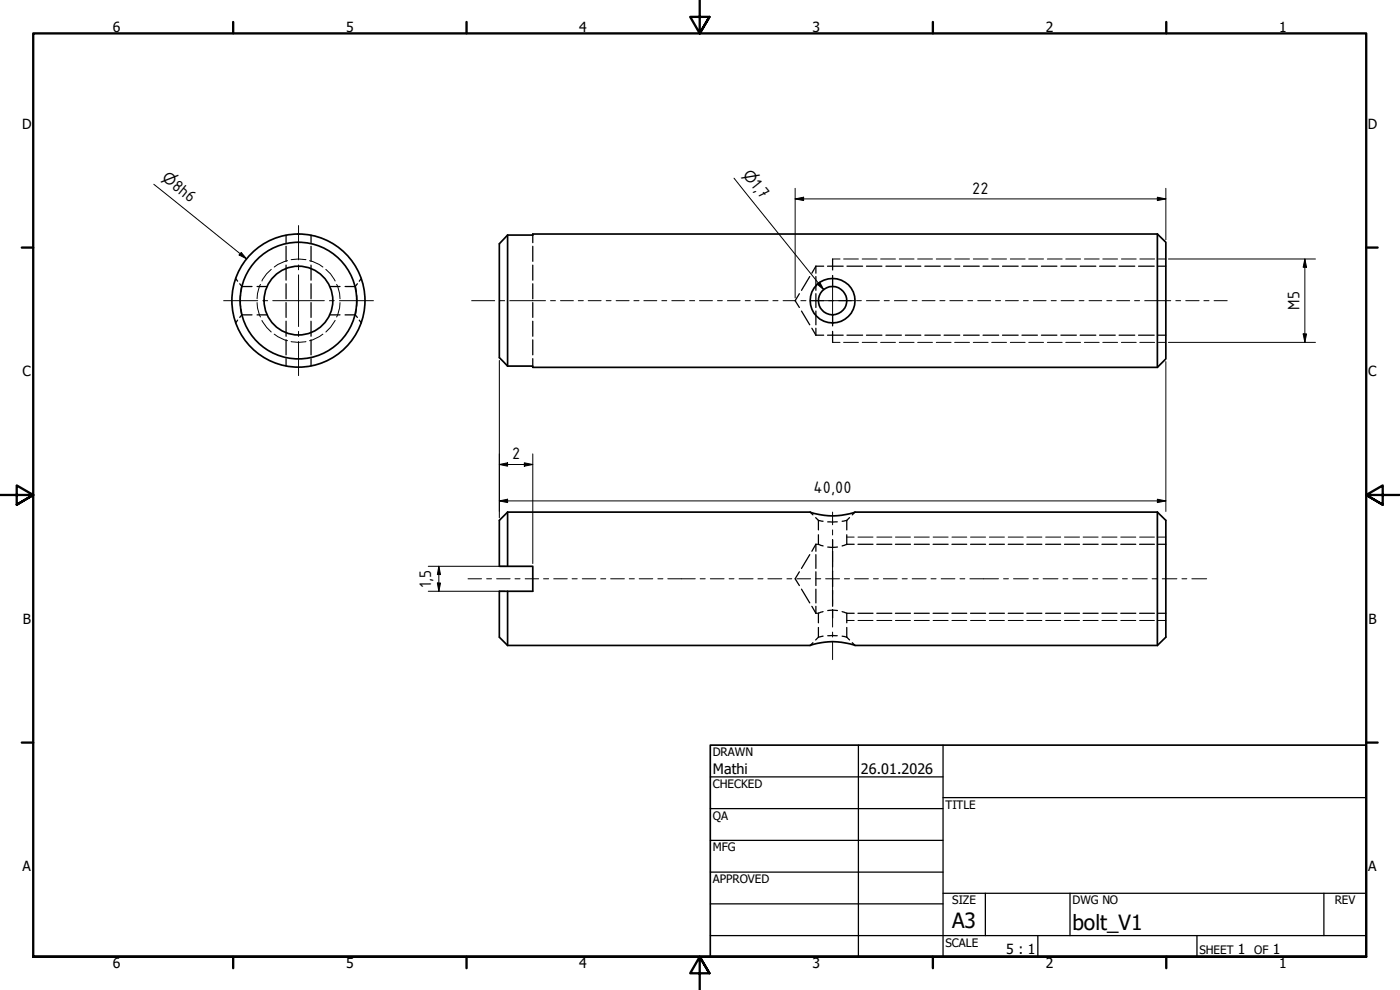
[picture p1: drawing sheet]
<svg xmlns="http://www.w3.org/2000/svg" width="420mm" height="297mm" viewBox="0 0 420 297" stroke-linecap="round" stroke-linejoin="round" font-family="sans-serif">
<!-- layer: Hidden (ANSI) -->
<g fill="none" stroke="#000" stroke-width=".38">
<path d="M85.9 70.5v2.3M85.9 73.9v4.5M85.9 79.6v4.5M93.3 70.5v2.3M93.3 73.9v4.5M93.3 79.6v4.5M159.9 70.5v2.3M159.9 73.9v4.5M159.9 79.6v4.5M244.9 79.9v2.1M244.9 79.9l-1.3 2.1M244.9 79.9h2.3"/>
<path d="M248.3 79.9h4.7M249.9 77.7v3.3M254.2 79.9h4.7M260 79.9h4.7M265.9 79.9h4.6M271.7 79.9h4.7M277.6 79.9h4.6M283.3 79.9h4.7M289.2 79.9h4.7M295 79.9h4.7M300.9 79.9h4.7M306.7 79.9h4.6"/>
<path d="M312.5 79.9h4.7M318.4 79.9h4.6M324.2 79.9h4.7M330 79.9h4.7M335.9 79.9h4.7M341.7 79.9h4.7M347.5 79.9h2.4M70.7 83.6l.6 .8M71.3 96.1l-.6 .8M71.9 85.1l.7 .9M72.2 88.5v3.4M72.3 92.8l.3 1.7"/>
<path d="M72.6 86l-.3 1.6M72.6 94.5l-.7 .7M72.6 94.5h3M72.6 86h3M77.2 94.5h3M77.2 86h3M85.9 85.1v4.5M85.9 90.8v4.4M85.9 96.4v4.5M93.3 85.1v4.5M93.3 90.8v4.4M93.3 96.4v4.5"/>
<path d="M99 94.5h3M99 86h3M103.6 94.5h3M103.6 86h3M106.6 86l.3 1.6M106.6 94.5l.7 .7M106.9 92.8l-.3 1.7M107 88.5v3.4M107.3 85.1l-.7 .9M107.8 96.1l.7 .8M108.5 83.6l-.7 .8M159.9 85.1v4.5"/>
<path d="M159.9 90.8v4.4M159.9 96.4v4.5M239.9 88.1l-1.3 2.1 1.3 2.1M240.5 93.3l2.5 4.2M243 83l-2.5 4.1M243.6 98.5l1.3 2.1M244.9 83v4.1M244.9 88.1v4.2M244.9 93.3v4.2M244.9 98.5v2.1M249.9 82.7v3.3M249.9 94.5v3.3"/>
<path d="M249.9 99.4v3.3M85.9 102v4.5M85.9 107.6v2.2M93.3 102v4.5M93.3 107.6v2.2M159.9 102v4.5M159.9 107.6v2.2M244.9 100.6h2.3M248.3 100.6h4.7M254.2 100.6h4.7M260 100.6h4.7M265.9 100.6h4.6"/>
<path d="M271.7 100.6h4.7M277.6 100.6h4.6M283.3 100.6h4.7M289.2 100.6h4.7M295 100.6h4.7M300.9 100.6h4.7M306.7 100.6h4.6M312.5 100.6h4.7M318.4 100.6h4.6M324.2 100.6h4.7M330 100.6h4.7M335.9 100.6h4.7"/>
<path d="M341.7 100.6h4.7M347.5 100.6h2.4M243.1 153.7l.9 .8M244.8 155.3l.8 .8M245.6 156.1l1.4 .3M245.6 156.1v2.9M248.4 156.6h2.9M254.1 156.1l-1.4 .3M254.1 156.1v2.9M255 155.3l-.9 .8M256.6 153.7l-.8 .8M239.9 171.6l-1.3 2.1 1.3 2"/>
<path d="M240.5 176.8l2.5 4.1M243 166.4l-2.5 4.1M244.9 163.3v2.1M244.9 166.4v4.1M244.9 171.6v4.1M244.9 176.8v4.1M244.9 163.3l-1.3 2.1M244.9 163.3h.2M245.4 163.3h.2M245.6 163.3l1.4 .5M245.6 160.5v2.8M248.4 164.1l1.5 .2"/>
<path d="M249.9 161.9v2.4M249.9 165.4v4.7M249.9 171.3v4.7M249.9 177.2v4.7M251.3 164.1l-1.4 .2M254.1 163.3l-1.4 .5M254.1 163.3h2.2M254.1 160.5v2.8M257.5 163.3h4.5M263.1 163.3h4.6M268.7 163.3h4.5M274.4 163.3h4.5"/>
<path d="M280 163.3h4.5M285.7 163.3h4.4M291.3 163.3h4.5M296.9 163.3h4.5M302.6 163.3h4.5M308.2 163.3h4.5M313.8 163.3h4.5M319.5 163.3h4.5M325.1 163.3h4.5M330.7 163.3h4.5M336.4 163.3h4.5M342 163.3h4.5"/>
<path d="M347.6 163.3h2.3M243.6 181.9l1.3 2.1M244 192.8l-.9 .9M244.9 181.9v2.1M244.9 184h.2M245.4 184h.2M245.6 191.2l-.8 .8M245.6 184v2.9M245.6 188.3v2.9M247 190.9l-1.4 .3M247 183.5l-1.4 .5M248.4 190.7h2.9"/>
<path d="M249.9 183.1l1.4 .1M249.9 183.1l-1.5 .1M249.9 183.1v2.3M252.7 190.9l1.4 .3M252.7 183.5l1.4 .5M254.1 191.2l.9 .8M254.1 184h2.2M254.1 184v2.9M254.1 188.3v2.9M255.8 192.8l.8 .9M257.5 184h4.5M263.1 184h4.6"/>
<path d="M268.7 184h4.5M274.4 184h4.5M280 184h4.5M285.7 184h4.4M291.3 184h4.5M296.9 184h4.5M302.6 184h4.5M308.2 184h4.5M313.8 184h4.5M319.5 184h4.5M325.1 184h4.5M330.7 184h4.5"/>
<path d="M336.4 184h4.5M342 184h4.5M347.6 184h2.3"/>
</g>
<!-- layer: Hidden Narrow (ANSI) -->
<g fill="none" stroke="#000" stroke-width=".3">
<path d="M86.3 78.2l-2.9 1.2-1.1 .7M87.4 77.9l2.2-.2 2.2 .2M92.9 78.2l2.9 1.2 1.1 .7M249.9 77.7h2.2M253.2 77.7h4.4M258.8 77.7h4.4M264.3 77.7h4.4M269.9 77.7h4.4M275.4 77.7h4.4M281 77.7h4.4M286.5 77.7h4.5M292.1 77.7h4.4"/>
<path d="M297.6 77.7h4.5M303.2 77.7h4.5M308.7 77.7h4.5M314.3 77.7h4.5M319.8 77.7h4.5M325.4 77.7h4.5M331 77.7h4.4M336.5 77.7h4.5M342.1 77.7h4.4M347.7 77.7h2.2M77.2 90.8l.1 1.6 .9 2.7M78.2 85.3l-.9 2.8-.1 1.5"/>
<path d="M78.6 96.1l1.4 2.1 1.4 1.4M81.4 80.8l-1.4 1.4-1.4 2.1M97.8 80.8l1.4 1.4 1.4 2.1M100.6 96.1l-1.4 2.1-1.4 1.4M101 85.3l.9 2.8 .1 1.5M102 90.8l-.1 1.6-.9 2.7M82.3 100.3l1.1 .7 2.9 1.2M87.4 102.5a9.9 9.9 0 0 0 4.4 0M96.9 100.3l-1.1 .7-2.9 1.2M249.9 102.7h2.2M253.2 102.7h4.4M258.8 102.7h4.4"/>
<path d="M264.3 102.7h4.4M269.9 102.7h4.4M275.4 102.7h4.4M281 102.7h4.4M286.5 102.7h4.5M292.1 102.7h4.4M297.6 102.7h4.5M303.2 102.7h4.5M308.7 102.7h4.5M314.3 102.7h4.5M319.8 102.7h4.5M325.4 102.7h4.5"/>
<path d="M331 102.7h4.4M336.5 102.7h4.5M342.1 102.7h4.4M347.7 102.7h2.2M254.1 161.1h2.2M257.5 161.1h4.5M263.1 161.1h4.6M268.7 161.1h4.5M274.4 161.1h4.5M280 161.1h4.5M285.7 161.1h4.4M291.3 161.1h4.5"/>
<path d="M296.9 161.1h4.5M302.6 161.1h4.5M308.2 161.1h4.5M313.8 161.1h4.5M319.5 161.1h4.5M325.1 161.1h4.5M330.7 161.1h4.5M336.4 161.1h4.5M342 161.1h4.5M347.6 161.1h2.3M254.1 186.2h2.2M257.5 186.2h4.5"/>
<path d="M263.1 186.2h4.6M268.7 186.2h4.5M274.4 186.2h4.5M280 186.2h4.5M285.7 186.2h4.4M291.3 186.2h4.5M296.9 186.2h4.5M302.6 186.2h4.5M308.2 186.2h4.5M313.8 186.2h4.5M319.5 186.2h4.5M325.1 186.2h4.5"/>
<path d="M330.7 186.2h4.5M336.4 186.2h4.5M342 186.2h4.5M347.6 186.2h2.3"/>
</g>
<!-- layer: Visible (ANSI) -->
<g fill="none" stroke="#000" stroke-width=".51">
<path d="M152.3 70.5l-2.4 2.6v34.2l2.4 2.5M152.3 70.5v39.3M347.3 70.2l2.6 2.5v35l-2.6 2.5M347.3 70.2h-187.4v.3h-7.6M347.3 70.2v40M152.3 109.8h7.6v.4h187.4M152.3 153.7l-2.4 2.4v13.8h10v7.5h-10v13.8l2.4 2.5M152.3 153.7h90.8a20.4 20.4 0 0 0 13.5 0h90.7M152.3 153.7v16.2M347.3 153.7v40M347.3 153.7l2.6 2.4v35.1l-2.6 2.5M152.3 177.4v16.3"/>
<path d="M152.3 193.7h90.8a20.4 20.4 0 0 1 13.5 0h90.7"/>
<circle cx="89.6" cy="90.2" r="17.5"/>
<circle cx="89.6" cy="90.2" r="20"/>
<circle cx="89.6" cy="90.2" r="10.3"/>
<circle cx="249.8" cy="90.2" r="4.2"/>
<circle cx="249.9" cy="90.2" r="6.7"/>
</g>
<!-- layer: Border (ANSI) -->
<g fill="none" stroke="#000" stroke-width=".7">
<path d="M70 6.6v3.4M140 6.6v3.4M210 0v10l-2.9-4.9h5.8l-2.9 4.9 2.9-4.9M280 6.6v3.4M350 6.6v3.4M6.5 74.3h3.5M410 74.3h3.4M0 148.5h10l-5-2.8v5.7l5-2.9-5 2.9M420 148.5h-10l5-2.8v5.7l-5-2.9 5 2.9M6.5 222.8h3.5M410 222.8h3.4M10 287.1v-277.1h400v277.1h-400h400"/>
<path d="M70 287.1v3.4M140 287.1v3.4M212.9 292l-2.9-4.9 2.9 4.9h-5.8l2.9-4.9v9.9M280 287.1v3.4M350 287.1v3.4"/>
</g>
<!-- layer: Title (ANSI) -->
<g fill="none" stroke="#000" stroke-width=".38">
<path d="M213.2 233.1h69.8M257.6 223.6v63.5M283 239.3h127M283 223.6v63.5M213.2 242.6h69.8M213.2 252.1h69.8M213.2 261.7h69.8M213.2 271.2h69.8M283 268h127M295.7 268v12.7M321.1 268v12.7M397.3 268v12.7"/>
<path d="M213.2 280.7h196.8M311.5 280.7v6.4M359.2 280.7v6.4"/>
</g>
<path d="M213.2 223.6h196.8v63.5h-196.8z" fill="none" stroke="#000" stroke-width=".51"/>
<!-- layer: Dimension (ISO) -->
<g fill="none" stroke="#000" stroke-width=".3">
<path d="M46.2 55.3l27.8 22.3M220.3 53.5l26.9 33.4M238.6 59.7l2.6-.5v1zM238.6 59.7h111.3M238.6 56.5v32.9M347.3 59.2l2.6 .5-2.6 .5zM349.9 56.5v15.4M72.4 75.7l1.6 1.9-2.2-1.1zM350.6 77.7h44.2M391.6 77.7l.5 2.5h-1zM391.6 77.7v25M245.2 85.3l.8-.7 1.2 2.3z"/>
<path d="M149.9 108.1v47.3M349.9 108.5v45M350.6 102.7h44.2M391.1 100.2h1l-.5 2.5zM149.9 139.4l2.4-.5v1zM149.9 139.4h10M157.4 138.9l2.5 .5-2.5 .5zM159.9 136.2v32.9M149.9 150.3l2.4-.5v1zM149.9 150.3h200M347.3 149.8l2.6 .5-2.6 .5zM128.5 169.9h23.1"/>
<path d="M128.5 177.4h23.1M131.3 174.9h.9l-.5 2.5zM131.7 169.9l.5 2.5h-.9zM131.7 169.9v7.5"/>
</g>
<path d="M238.6 59.7l2.6-.5v1zM72.4 75.7l1.6 1.9-2.2-1.1zM347.3 59.2l2.6 .5-2.6 .5zM245.2 85.3l.8-.7 1.2 2.3zM391.6 77.7l.5 2.5h-1zM391.1 100.2h1l-.5 2.5zM149.9 139.4l2.4-.5v1zM157.4 138.9l2.5 .5-2.5 .5zM149.9 150.3l2.4-.5v1zM347.3 149.8l2.6 .5-2.6 .5zM131.3 174.9h.9l-.5 2.5zM131.7 169.9l.5 2.5h-.9z" fill="#000"/>
<!-- layer: Center Mark (ISO) -->
<path d="M89.6 67.7v10.3M89.6 79.5v1.4M67.1 90.2h10.2M78.9 90.2h1.4M81.9 90.2h15.4M89.6 82.5v15.5M89.6 99.4v1.6M98.9 90.2h1.4M101.9 90.2h10.2M243.1 90.2h13.5M249.9 83.4v13.6M89.6 102.5v10.2" fill="none" stroke="#000" stroke-width=".3"/>
<!-- layer: Centerline (ISO) -->
<g fill="none" stroke="#000" stroke-width=".3">
<path d="M141.5 90.2h7M150 90.2h1.4M153 90.2h10.7M165.2 90.2h1.5M168.2 90.2h3.9M173.5 90.2h1.6M176.5 90.2h3.9M181.9 90.2h1.5M184.9 90.2h3.9M190.2 90.2h1.6M193.2 90.2h3.9M198.6 90.2h1.5"/>
<path d="M201.6 90.2h3.8M206.9 90.2h1.6M209.9 90.2h3.9M215.3 90.2h1.5M218.3 90.2h3.8M223.6 90.2h1.6M226.6 90.2h3.9M232 90.2h1.5M235 90.2h3.8M240.3 90.2h1.6M243.3 90.2h3.9M248.7 90.2h1.5"/>
<path d="M251.7 90.2h3.8M257 90.2h1.5M260 90.2h3.9M265.4 90.2h1.5M268.4 90.2h3.8M273.7 90.2h1.5M276.7 90.2h3.9M282.1 90.2h1.5M285.1 90.2h3.8M290.4 90.2h1.5M293.4 90.2h3.9M298.8 90.2h1.5"/>
<path d="M301.8 90.2h3.8M307.1 90.2h1.5M310.1 90.2h3.8M315.5 90.2h1.5M318.5 90.2h3.8M323.8 90.2h1.5M326.8 90.2h3.8M332.2 90.2h1.5M335.2 90.2h3.8M340.5 90.2h1.5M343.5 90.2h7.8M352.9 90.2h1.4"/>
<path d="M355.9 90.2h4M361.3 90.2h1.5M364.4 90.2h3.9M249.9 153.7v3.8M249.9 159v1.5M140.5 173.7h4M146 173.7h1.5M149 173.7h4.1M154.6 173.7h1.5M157.6 173.7h4.1M163.1 173.7h1.6M166.2 173.7h4"/>
<path d="M171.7 173.7h1.5M174.8 173.7h4M180.3 173.7h1.5M183.3 173.7h4.1M188.8 173.7h1.6M191.8 173.7h4.1M197.4 173.7h1.5M200.4 173.7h8.3M210.1 173.7h1.5M213.2 173.7h4.1M218.8 173.7h1.5M221.8 173.7h4.2"/>
<path d="M227.5 173.7h1.5M230.4 173.7h4.2M236.2 173.7h1.4M239.1 173.7h4.2M244.8 173.7h1.5M247.8 173.7h4.2M249.9 162v6.6M249.9 170.1v1.5M249.9 173.1v5.3M249.9 179.9v1.4M253.4 173.7h1.6M256.5 173.7h4.1"/>
<path d="M262.1 173.7h1.5M265.1 173.7h4.1M270.8 173.7h1.5M273.7 173.7h4.2M279.4 173.7h1.5M282.4 173.7h4.2M288.1 173.7h1.5M291.1 173.7h8.6M301.2 173.7h1.4M304.2 173.7h4.4M310.1 173.7h1.5M313.1 173.7h4.4"/>
<path d="M319 173.7h1.5M322 173.7h4.5M327.9 173.7h1.5M331 173.7h4.3M336.9 173.7h1.4M339.9 173.7h4.4M345.8 173.7h1.5M348.8 173.7h4.4M354.7 173.7h1.5M357.7 173.7h4.4M249.9 182.9v5.2M249.9 189.7v1.4"/>
<path d="M249.9 192.6v5.3"/>
</g>
<g font-size="6.3">
<text x="285.8" y="278.6">A3</text>
<text x="321.9" y="279">bolt_V1</text>
</g>
<g font-size="5.4">
<text x="51.4" y="56.3" transform="rotate(39 51.4 56.3)">8h6</text>
<text x="225.2" y="55.6" transform="rotate(51 225.2 55.6)">1,7</text>
<text x="291.8" y="58.1">22</text>
<text x="390" y="93" transform="rotate(-90 390 93)">M5</text>
<text x="153.7" y="137.8">2</text>
<text x="244.2" y="148">40,00</text>
<text x="129.4" y="176.4" transform="rotate(-90 129.4 176.4)">1,5</text>
</g>
<g font-size="4.6">
<text x="48.3" y="53.8" transform="rotate(39 48.3 53.8)">⌀</text>
<text x="222.7" y="52.6" transform="rotate(51 222.7 52.6)">⌀</text>
</g>
<g font-size="4.3">
<text x="213.9" y="232.2">Mathi</text>
<text x="258.4" y="232.2">26.01.2026</text>
</g>
<g font-size="4.2">
<text x="33.8" y="9.6">6</text>
<text x="103.9" y="9.6">5</text>
<text x="173.9" y="9.6">4</text>
<text x="243.8" y="9.6">3</text>
<text x="313.9" y="9.6">2</text>
<text x="383.9" y="9.6">1</text>
<text x="6.7" y="38.7">D</text>
<text x="410.5" y="38.7">D</text>
<text x="6.8" y="113">C</text>
<text x="410.7" y="113">C</text>
<text x="6.9" y="187.2">B</text>
<text x="410.7" y="187.2">B</text>
<text x="6.8" y="261.4">A</text>
<text x="410.7" y="261.4">A</text>
<text x="302" y="286.2">5 : 1</text>
<text x="371.5" y="286.2">1</text>
<text x="382" y="286.2">1</text>
<text x="33.8" y="290.5">6</text>
<text x="103.9" y="290.5">5</text>
<text x="173.9" y="290.5">4</text>
<text x="243.8" y="290.5">3</text>
<text x="313.9" y="290.5">2</text>
<text x="383.9" y="290.5">1</text>
</g>
<g font-size="3.5">
<text x="213.9" y="226.9">DRAWN</text>
<text x="213.9" y="236.4">CHECKED</text>
<text x="213.9" y="245.9">QA</text>
<text x="283.8" y="242.6">TITLE</text>
<text x="213.9" y="255.4">MFG</text>
<text x="213.9" y="265">APPROVED</text>
<text x="285.8" y="271.3">SIZE</text>
<text x="321.9" y="271.3">DWG NO</text>
<text x="400.6" y="271.3">REV</text>
<text x="283.8" y="284">SCALE</text>
<text x="360" y="286.2">SHEET</text>
<text x="376.4" y="286.2">OF</text>
</g>
</svg>
